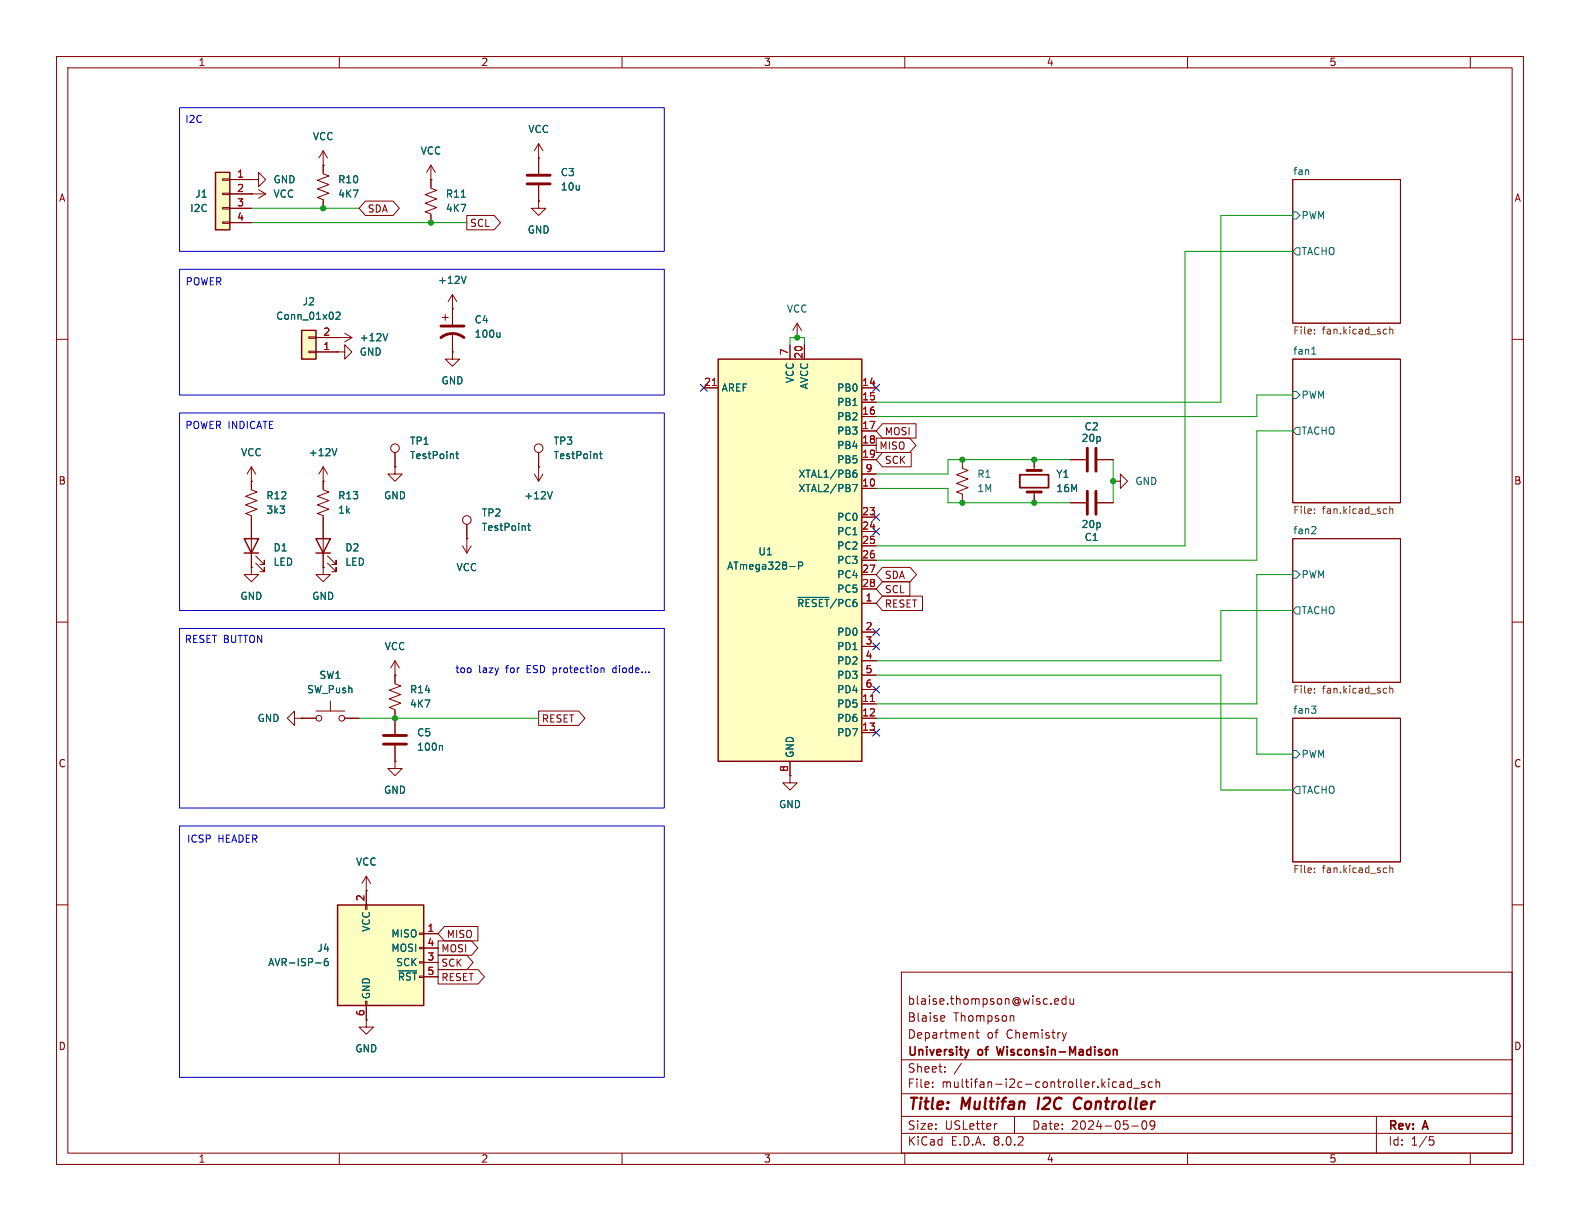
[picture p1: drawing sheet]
<svg xmlns="http://www.w3.org/2000/svg" width="279mm" height="216mm" viewBox="0 0 279 216" stroke-linecap="round" stroke-linejoin="round" font-family="sans-serif">
<g fill="none" stroke="#840000" stroke-width=".18">
<path d="M10 10h259.4v195.9h-259.4zM12 12h255.4v191.9h-255.4zM60 10v2M110 10v2M160 10v2M210 10v2M260 10v2M95.2 35.6v1.2h1.3l-1.3 1.3-1.2-1.3h1.2M95.2 35.6h.1M95.2 27.9v2.8M95.2 32.8v2.8M228.6 31.8h19v25.4h-19z"/>
<path d="M10 60h2M267.4 60h2M228.6 63.5h19v25.4h-19zM189.2 81.3h2.8M194.1 81.3h2.7M228.6 95.3h19v25.4h-19zM10 110h2M267.4 110h2M228.6 127h19v25.4h-19zM10 160h2M267.4 160h2M159.4 171.9h108v32h-108z"/>
<path d="M166.6 179.6l.4 .1 .1 .2-.7 .2M178.9 179.6h.2l.2 .2v.8M186.5 177.1l.7-.2-.1-.2-.4-.1-.2 .2 .1 .7h.5M188.5 176.7l-.4-.1-.3 .3v.4l.1 .2h.6M188.5 176.1v1.5M189.2 176.6l.1 .9 .3 .1 .3-.2M189.9 176.6v1M159.4 197.4h108M159.4 193.4h108M159.4 187.4h108M164.9 192.1v.2M164.9 191.4v.1"/>
<path d="M167 180.5l-.4 .1M167.1 189.4v.2M167.1 188.7v.1M170 188l-1.3 1.9M172 182.7l.1 .9M172.6 182.6h.5M172.8 182.1v1.3l.3 .2M176.3 198.7l-.3 .1M179.4 197.4v3M187.9 182.6l.3 1M188.2 183.6l-.1 .3M188.6 182.6l-.4 1"/>
<path d="M196.9 192.2h.5M196.9 191.4h.5M198.1 191.4h.5l.1 .9M198.7 191.6l-.5 .1a.29 .29 0 0 0-.2 .3 .29 .29 0 0 0 .2 .3l.5-.1M200.1 191.4l-.5-.1-.2 .3v.4l.1 .2h.6M200.1 190.8v1.5M200.1 199.1h1.2M200.4 192.4h1.2M202.1 198.3l.2-.1a.81 .81 0 0 1 .6 .6 .81 .81 0 0 1-.3 .8l-.2 .1a.81 .81 0 0 1-.3-1.4zM202.4 191.4l-.3-.1-.2 .2v.2l.5 .2v.3h-.5M203.8 191.4l-.4-.1-.3 .3v.4l.1 .2h.6M204.2 198.8l-.3 .3h-.3l-.2-.3 .1-.5 .4-.1 .2 .1a.99 .99 0 0 1-.3 1.4h-.3"/>
<path d="M204.4 191.4l.2-.1 .4 .1 .1 .9M204.4 190.8v1.5M243.4 197.4v6.5M60 203.9v2M110 203.9v2M159.4 200.4h108M160 203.9v2M210 203.9v2M252.8 201h.7M252.9 201.6h.4l.3 .2-.2 .6-.5 .1M260 203.9v2"/>
</g>
<path d="M183.8 194.1l-.3 2M190.9 194.1a1.13 1.13 0 0 0-1 .7 1.13 1.13 0 0 0 .3 1.2l.3 .1 .4-.1" fill="none" stroke="#840000" stroke-width=".4"/>
<path d="M171.3 185.6l-.3 1M176.2 185.1l.4 1.5M197.1 185.6h.4v.2v.8" fill="none" stroke="#840000" stroke-width=".3"/>
<g fill="none" stroke="#006464" stroke-width=".18">
<path d="M228.6 37.5h.6l.7 .6-.7 .6h-.6zM229.2 43.8h.7v1.3h-.7l-.6-.6zM228.6 69.2h.6l.7 .7-.7 .6h-.6zM229.2 75.6h.7v1.2h-.7l-.6-.6zM232 62.6h.7M232.2 61.5l.1-.1v1.2M232.6 93.2l.1 .1-.1 .3-.7 .8h.8M228.6 101h.6l.7 .6-.7 .6h-.6zM229.2 107.3h.7v1.3h-.7l-.6-.6zM228.6 132.7h.6l.7 .7-.7 .6h-.6zM229.2 139.1h.7v1.2h-.7l-.6-.6zM231.9 124.9h.8l-.4 .4"/>
<path d="M232.6 125.4l.1 .2-.1 .5"/>
</g>
<g fill="none" stroke="#725600" stroke-width=".18">
<path d="M232.4 58.3v.1M232.4 58.9v.2M245.1 58.2l.1 .1M245.2 59l-.1 .1M245.8 57.8v1.3M245.8 58.3l.1-.1 .3 .1 .1 .8M232.4 90v.1M232.4 90.7v.1M245.1 90h.1M245.2 90.7l-.1 .1M245.8 89.5v1.3M245.8 90.1l.1-.1h.3l.1 .8"/>
<path d="M232.4 121.8v.1M232.4 122.4v.2M245.1 121.7l.1 .1M245.2 122.5l-.1 .1M245.8 121.3v1.3M245.8 121.8l.1-.1 .3 .1 .1 .8M232.4 154.2v.1M232.4 153.5v.1M245.1 153.5h.1M245.2 154.2l-.1 .1M245.8 153v1.3M245.8 153.6l.1-.1h.3l.1 .8"/>
</g>
<path d="M93.2 32.5h4.1M93.2 31h4.1M192.3 79.2v4.1M193.8 79.2v4.1" fill="none" stroke="#840000" stroke-width=".51"/>
<path d="M53.3 58.4h2.6v5.1h-2.6z" fill="#ffffc2"/>
<g fill="none" stroke="#840000" stroke-width=".18">
<path d="M44.4 31.8h1.3v-1.3l1.3 1.3-1.3 1.2v-1.2M44.4 31.8h.1M44.4 34.3h.1M44.4 34.3h2.6M45.7 33.5l1.3 .8M47 34.3l-1.3 .8M57.1 29.2h.1M57.1 26.7v2.5M57.1 26.7l-.7 1.2M57.1 26.7l.8 1.2M54.6 59.6h1.3v.2h-1.3zM55.9 59.7h6.3"/>
<path d="M59.7 59.7h.1M61 58.9l1.2 .8M62.2 59.7l-1.2 .8M78.2 56.1h1M78.7 55.6v1M80 54.6h.1M80 52.1v5.3M80 58.9v3.3M80 52.1l-.8 1.2M80 52.1l.8 1.2M54.6 62.1h1.3v.3h-1.3zM55.9 62.2h3.8"/>
<path d="M59.7 62.2h1.3v-1.2l1.2 1.2-1.2 1.3v-1.3M59.7 62.2h.1M80 62.2v1.3h1.3l-1.3 1.3-1.3-1.3h1.3M80 62.2h.1M44.4 85.1h.1M44.4 82.6l-.7 1.2M44.4 82.6v2.5M44.4 82.6l.8 1.2M57.1 85.1h.1M57.1 82.6l-.7 1.2M57.1 82.6v2.5M57.1 82.6l.8 1.2"/>
<path d="M69.8 80v2.6"/>
<circle cx="69.8" cy="79.2" r=".76"/>
</g>
<path d="M53.3 58.4h2.6v5.1h-2.6z" fill="none" stroke="#840000" stroke-width=".25"/>
<path d="M59.4 55.3l.5-.1 .2 .4-.7 .9h.7M68.6 59l-.5 1.3M82.4 48.8l-.4 1.3M88.4 58.8v.8M88.4 59.5l-.2 .1M59.6 79.3l-.5 1.3M80.8 79.8v1.1l.3 .2M80.6 80.3h.5" fill="none" stroke="#006464" stroke-width=".18"/>
<path d="M78 59.7a3.3 3.3 0 0 1 4 0M78 57.7h4" fill="none" stroke="#840000" stroke-width=".51"/>
<path d="M38.1 30.5h2.5v10.1h-2.5z" fill="#ffffc2"/>
<g fill="none" stroke="#840000" stroke-width=".18">
<path d="M39.4 39.2h1.2v.3h-1.2zM39.4 36.7h1.2v.3h-1.2zM39.4 34.2h1.2v.2h-1.2zM39.4 31.6h1.2v.3h-1.2zM40.6 31.8h3.8M40.6 34.3h3.8M40.6 36.8h3.8M40.6 39.4h3.8M76.2 29.2v4.1l1 .4-2 .7 2 .8-2 .7 2 .8-2 .8 1 .3v1.6M76.2 31.8h.1M76.2 29.2l-.8 1.3M76.2 29.2l.8 1.3"/>
<path d="M69.8 82.6v1.2h1.3l-1.3 1.3-1.2-1.3h1.2M69.8 82.6h.1M81.8 96.5l.7 1.3M82.5 95.3h.1M82.5 92.7v5.1M83.3 96.5l-.8 1.3M94.5 83.8l.7 1.3M95.2 82.6h.1M95.2 80v5.1M96 83.8l-.8 1.3M53.3 127h2.6M55.9 125.7h5.1"/>
<path d="M58.4 124v1.7M61 127h2.5M64.8 180.3v1.3h1.2l-1.2 1.3-1.3-1.3h1.3M64.8 180.3h.1"/>
<circle cx="95.2" cy="79.2" r=".76"/>
<circle cx="82.5" cy="91.9" r=".76"/>
<circle cx="56.4" cy="127" r=".51"/>
<circle cx="60.5" cy="127" r=".51"/>
</g>
<path d="M38.1 30.5h2.5v10.1h-2.5z" fill="none" stroke="#840000" stroke-width=".25"/>
<path d="M81.6 34.9h.7M106.2 79.8v1.1l.3 .2M93.3 93h.5M93.5 92.5v1.1l.3 .2M97.7 86.9l-.5 1.3M106 80.3h.5" fill="none" stroke="#006464" stroke-width=".18"/>
<path d="M59.7 160h15.2v17.8h-15.2z" fill="#ffffc2"/>
<g fill="none" stroke="#840000" stroke-width=".18">
<path d="M57.1 29.2v1.5l1.1 .4-2.1 .8 2.1 .7-2.1 .8 2.1 .8-2.1 .7 1 .4v1.5M95.2 27.9h.1M95.2 25.4l-.7 1.3M95.2 25.4v2.5M95.2 25.4l.8 1.3M44.4 92.7v7.6M45.2 99.6l1.5 1.5v-.8v.8h-.7M45.2 98.3l1.5 1.5v-.7v.7h-.7M170.2 81.3v1.5l1 .4-2 .7 2 .8-2 .8 2 .7-2 .8 1 .4v1.5M182.9 81.3v1.9M182.9 87v1.9M189.2 88.9h2.8"/>
<path d="M194.1 88.9h2.7M196.8 85.1h1.3v-1.3l1.3 1.3-1.3 1.3v-1.3M196.8 85.1h.1M69.8 119.4h.1M69.8 116.8v4.1l1.1 .4-2.1 .7 2.1 .8-2.1 .8 2.1 .7-2.1 .8 1 .4v4.3M69.8 116.8l-.7 1.3M69.8 116.8l.8 1.3M52.1 127v-1.3l-1.3 1.3 1.3 1.3v-1.3h1.2M53.3 127h.1M69.8 134.6v1.3h1.3l-1.3 1.3-1.2-1.3h1.2M69.8 134.6h.1M69.8 131.8v2.8"/>
<path d="M64.8 157.5h.1M64.8 154.9v5.1M64.8 154.9l-.8 1.3M64.8 154.9l.7 1.3M64.6 177h.3v.8h-.3zM64.6 160h.3v.8h-.3zM64.8 177.8v2.5M74.2 170.1h.7v.2h-.7zM74.2 167.5h.7v.3h-.7zM74.2 165h.7v.2h-.7zM74.9 165.1h2.6M74.9 170.2h2.6"/>
<path d="M74.9 167.6h2.6M74.9 172.7h2.6"/>
</g>
<path d="M43.2 95.3h2.5l-1.3 2.5zM43.2 97.8h2.5M59.7 160h15.2v17.8h-15.2z" fill="none" stroke="#840000" stroke-width=".25"/>
<path d="M78.1 131.8l.1 .2v.7M55.8 170.3h1M57.9 169.5h-.3a.86 .86 0 0 0 0 1.3l.4-.2 .1-.4-.3-.2h-.2l-.3 .2M70.5 171.7h3.2" fill="none" stroke="#006464" stroke-width=".18"/>
<path d="M181.6 87h2.5M181.6 83.2h2.5M192.3 86.9v4M193.8 86.9v4M67.8 131.6h4.1M67.8 130h4.1" fill="none" stroke="#840000" stroke-width=".51"/>
<path d="M180.3 83.9h5.1v2.3h-5.1z" fill="none" stroke="#840000" stroke-width=".3"/>
<path d="M127 63.5h25.4v71.1h-25.4z" fill="#ffffc2"/>
<path d="M127 63.5h25.4v71.1h-25.4zM55.9 95.3h2.5l-1.3 2.5zM55.9 97.8h2.5" fill="none" stroke="#840000" stroke-width=".25"/>
<g fill="none" stroke="#840000" stroke-width=".18">
<path d="M40.6 31.8h3.8M40.6 34.3h3.8M40.6 36.8h3.8M40.6 39.4h3.8M44.4 34.3h.1M44.4 31.8h.1M57.1 29.2h.1M57.1 29.2v1.3M57.1 35.6v1.2M64.6 35.6h4.9l1.1 1.2-1.1 1.3h-4.9l-1.1-1.3zM76.2 31.8h.1M76.2 31.8v1.2"/>
<path d="M76.2 38.1v1.3M82.5 38.1h4.9l1.1 1.3-1.1 1.2h-4.9zM95.2 35.6h.1M95.2 27.9h.1M95.2 27.9v2.8M95.2 32.8v2.8M55.9 59.7h3.8M59.7 59.7h.1M80 54.6h.1M80 54.6v2.8M80 58.9v3.3M141 59.7h.1"/>
<path d="M141 57.2l-.8 1.2M141 57.2v2.5M141 57.2l.7 1.2M55.9 62.2h3.8M59.7 62.2h.1M80 62.2h.1M124.5 68.6h2.5M139.7 61v2.5M142.2 61v2.5M152.4 68.6h2.5M152.4 71.1h2.5M152.4 73.7h2.5"/>
<path d="M152.4 76.2h2.5M152.4 78.7h2.5M154.9 77.5h6l1.1 1.2-1.1 1.3h-6zM156.1 74.9h5.9v2.6h-5.9l-1.2-1.3zM44.4 85.1v1.5l1.1 .4-2.1 .8 2.1 .7-2.1 .8 2.1 .7-2.1 .8 1 .4v4.1M44.4 85.1h.1M44.4 97.8v2.5M57.1 85.1v1.5l1.1 .4-2.1 .8 2.1 .7-2.1 .8 2.1 .7-2.1 .8 1 .4v9.1M57.1 85.1h.1M57.9 99.6l1.5 1.5v-.8v.8h-.7M57.9 98.3l1.5 1.5v-.7v.7h-.7M69.8 82.6h.1"/>
<path d="M69.8 80v2.6M82.5 95.3h.1M82.5 92.7v2.6M95.2 82.6h.1M95.2 80v2.6M152.4 86.4h2.5M152.4 81.3h2.5M152.4 91.4h2.5M152.4 94h2.5M152.4 96.5h2.5M152.4 99.1h2.5M152.4 83.8h2.5"/>
<path d="M156.1 80h5v2.6h-5l-1.2-1.3zM182.9 81.3v1.3M182.9 87.6v1.3M189.2 81.3h2.8M189.2 88.9h2.8M194.1 81.3h2.7M194.1 88.9h2.7M44.4 100.3v1.3h1.3l-1.3 1.3-1.2-1.3h1.2M44.4 100.3h.1M57.1 100.3v1.3h1.3l-1.3 1.3-1.2-1.3h1.2M57.1 100.3h.1M69.8 119.4h.1"/>
<path d="M69.8 119.4v1.3M152.4 106.7h2.5M152.4 111.8h2.5M152.4 101.6h2.5M152.4 104.1h2.5M152.4 114.3h2.5M152.4 116.8h2.5M152.4 119.4h2.5M156.1 100.3h4.9l1.1 1.3-1.1 1.3h-4.9l-1.2-1.3zM156.1 105.4h7v2.6h-7l-1.2-1.3zM156.1 102.9h4.8v2.5h-4.8l-1.2-1.3zM53.3 127h.1"/>
<path d="M53.3 127h2.6M61 127h2.5M69.8 134.6h.1M69.8 125.7v4.1M69.8 131.8v2.8M95.2 125.7h7.1l1.1 1.3-1.1 1.3h-7.1zM139.7 137.2v1.2h1.3l-1.3 1.3-1.3-1.3h1.3M139.7 137.2h.1M139.7 134.6v2.6M152.4 124.5h2.5M152.4 127h2.5M152.4 129.5h2.5"/>
<path d="M152.4 121.9h2.5M64.8 157.5h.1M64.8 157.5v2.5M64.8 177.8v2.5M74.9 165.1h2.6M74.9 170.2h2.6M74.9 167.6h2.6M74.9 172.7h2.6M77.5 166.4h5.9l1.1 1.2-1.1 1.3h-5.9zM77.5 168.9h5.1l1.1 1.3-1.1 1.3h-5.1zM77.5 171.4h7l1.2 1.3-1.2 1.3h-7zM78.6 163.8h5.9v2.6h-5.9l-1.1-1.3z"/>
<path d="M64.8 180.3h.1"/>
</g>
<g fill="none" stroke="#006464" stroke-width=".18">
<path d="M81.6 34.9h.7M59.4 55.3l.5-.1 .2 .4-.7 .9h.7M68.6 59l-.5 1.3M82.4 48.8l-.4 1.3M88.4 58.8v.8M88.4 59.5l-.2 .1M59.6 79.3l-.5 1.3M80.8 79.8v1.1l.3 .2M106.2 79.8v1.1l.3 .2M80.6 80.3h.5M93.3 93h.5M93.5 92.5v1.1l.3 .2"/>
<path d="M97.7 86.9l-.5 1.3M106 80.3h.5M150.8 85.7h.8l-.5 1.2M150.9 83.7l.4-.1 .2 .3-.1 .4-.3 .1-.2-.1M151.4 83.1l-.3 .1-.2 .2M139.6 100.2h1M141.1 105.6h5.5M141.2 100.1l.6-.1 .1-.2v-.3l-.7-.1v1.3M78.1 131.8l.1 .2v.7M55.8 170.3h1M57.9 169.5h-.3a.86 .86 0 0 0 0 1.3l.4-.2 .1-.4-.3-.2h-.2l-.3 .2M70.5 171.7h3.2"/>
</g>
<path d="M126 68.2h.7M153.9 124h.7" fill="none" stroke="#a90000" stroke-width=".18"/>
<path d="M31.7 19.1h85.8v25.4h-85.8zM31.7 47.6h85.8v22.3h-85.8zM31.7 73h85.8v35h-85.8zM31.7 111.1h85.8v31.8h-85.8zM106.5 118.1l.3 .2v.6M108.5 118.2l-.2 .1 .2 .6M31.7 146.1h85.8v44.4h-85.8z" fill="none" stroke="#0000c2" stroke-width=".18"/>
<g fill="none" stroke="#009600" stroke-width=".18">
<path d="M44.4 36.8h19.1M44.4 39.4h38.1M228.6 38.1h-12.7v33h-61M228.6 44.5h-19.1v52h-54.6M139.7 61v-1.3h2.5v1.3M228.6 69.9h-6.4v3.8h-67.3M228.6 76.2h-6.4v22.9h-67.3M154.9 86.4h12.7v2.5h21.6M189.2 81.3h-21.6v2.5h-12.7M196.8 81.3v7.6M154.9 119.4h61v20.3h12.7M228.6 108h-12.7v8.8h-61"/>
<path d="M228.6 101.6h-6.4v22.9h-67.3M63.5 127h31.7M154.9 127h67.3v6.4h6.4"/>
</g>
<g fill="none" stroke="#000084" stroke-width=".18">
<path d="M123.9 68l1.2 1.2M125.1 68l-1.2 1.2M154.3 68l1.2 1.2M155.5 68l-1.2 1.2M154.3 90.8l1.2 1.2M154.3 93.4l1.2 1.2M155.5 90.8l-1.2 1.2M155.5 93.4l-1.2 1.2M154.3 113.7l1.2 1.2M154.3 111.2l1.2 1.2M155.5 113.7l-1.2 1.2M155.5 111.2l-1.2 1.2"/>
<path d="M154.3 121.3l1.2 1.2M154.3 128.9l1.2 1.2M155.5 121.3l-1.2 1.2M155.5 128.9l-1.2 1.2"/>
</g>
<g fill="#009600" stroke="#009600" stroke-width=".18">
<circle cx="141" cy="59.7" r=".46"/>
<circle cx="170.2" cy="81.3" r=".46"/>
<circle cx="170.2" cy="88.9" r=".46"/>
<circle cx="76.2" cy="39.4" r=".46"/>
<circle cx="57.1" cy="36.8" r=".46"/>
<circle cx="196.8" cy="85.1" r=".46"/>
<circle cx="182.9" cy="81.3" r=".46"/>
<circle cx="182.9" cy="88.9" r=".46"/>
<circle cx="69.8" cy="127" r=".46"/>
</g>
<g font-size="2.8" fill="#840000">
<text x="160.4" y="196.8">Title:</text>
<text x="170.1" y="196.8">Multifan</text>
<text x="184.4" y="196.8">I2C</text>
<text x="191.6" y="196.8">Controller</text>
</g>
<g font-size="2.1" fill="#840000">
<text x="160.4" y="177.9">blaise.thompson@wisc.edu</text>
<text x="160.4" y="183.9">Department</text>
<text x="160.4" y="180.9">Blaise</text>
<text x="168.6" y="180.9">Thompson</text>
<text x="174.5" y="183.9">of</text>
<text x="178" y="183.9">Chemistry</text>
<text x="160.4" y="189.9">Sheet:</text>
<text x="160.4" y="187.1">University</text>
<text x="173.1" y="187.1">of</text>
<text x="177" y="187.1">Wisconsin-Madison</text>
<text x="160.4" y="192.6">File:</text>
<text x="166.5" y="192.6">multifan-i2c-controller.kicad_sch</text>
<text x="160.4" y="202.8">KiCad</text>
<text x="160.4" y="200">Size:</text>
<text x="167.1" y="200">USLetter</text>
<text x="168.1" y="202.8">E.D.A.</text>
<text x="175.7" y="202.8">8.0.2</text>
<text x="182.4" y="200">Date:</text>
<text x="189.4" y="200">2024-05-09</text>
<text x="245.4" y="200.2">Rev:</text>
<text x="245.4" y="202.8">Id:</text>
<text x="249.5" y="202.8">1/5</text>
<text x="251.8" y="200.2">A</text>
</g>
<g font-size="1.8" fill="#840000">
<text x="35" y="11.9">1</text>
<text x="85" y="11.9">2</text>
<text x="135" y="11.9">3</text>
<text x="185" y="11.9">4</text>
<text x="235" y="11.9">5</text>
<text x="10.3" y="35.9">A</text>
<text x="267.7" y="35.9">A</text>
<text x="64.9" y="37.8">SDA</text>
<text x="83" y="40.3">SCL</text>
<text x="156.4" y="77.2">MOSI</text>
<text x="155.4" y="79.7">MISO</text>
<text x="156.4" y="82.2">SCK</text>
<text x="10.3" y="85.9">B</text>
<text x="267.7" y="85.9">B</text>
<text x="156.4" y="102.6">SDA</text>
<text x="156.4" y="107.6">RESET</text>
<text x="156.4" y="105.1">SCL</text>
<text x="95.7" y="128">RESET</text>
<text x="10.3" y="135.9">C</text>
<text x="267.7" y="135.9">C</text>
<text x="78.9" y="166.1">MISO</text>
<text x="77.9" y="168.6">MOSI</text>
<text x="77.9" y="171.1">SCK</text>
<text x="77.9" y="173.7">RESET</text>
<text x="10.3" y="185.9">D</text>
<text x="267.7" y="185.9">D</text>
<text x="35" y="205.8">1</text>
<text x="85" y="205.8">2</text>
<text x="135" y="205.8">3</text>
<text x="185" y="205.8">4</text>
<text x="235" y="205.8">5</text>
</g>
<g font-size="1.8" fill="#0000c2">
<text x="32.6" y="21.9">I2C</text>
<text x="32.7" y="50.7">POWER</text>
<text x="32.7" y="76.1">POWER INDICATE</text>
<text x="32.6" y="113.9">RESET BUTTON</text>
<text x="80.4" y="119.2">too</text>
<text x="84.6" y="119.2">lazy</text>
<text x="89.6" y="119.2">for</text>
<text x="93.4" y="119.2">ESD protection</text>
<text x="109" y="119.2">diode...</text>
<text x="33" y="149.2">ICSP</text>
<text x="38.5" y="149.2">HEADER</text>
</g>
<g font-size="1.8" fill="#006464">
<text x="93.3" y="23.7">VCC</text>
<text x="55.2" y="25">VCC</text>
<text x="74.3" y="27.5">VCC</text>
<text x="34.4" y="35.2">J1</text>
<text x="48.3" y="32.6">GND</text>
<text x="48.3" y="35.2">VCC</text>
<text x="59.7" y="32.6">R10</text>
<text x="59.7" y="35.2">4K7</text>
<text x="78.7" y="35.2">R11</text>
<text x="99.1" y="31.3">C3</text>
<text x="99.1" y="33.9">10u</text>
<text x="228.6" y="31">fan</text>
<text x="33.5" y="37.7">I2C</text>
<text x="78.7" y="37.7">4K7</text>
<text x="93.2" y="41.5">GND</text>
<text x="230.1" y="39">PWM</text>
<text x="230.1" y="45.3">TACHO</text>
<text x="77.4" y="50.4">+12V</text>
<text x="48.7" y="56.7">Conn_01x02</text>
<text x="53.4" y="54.2">J2</text>
<text x="83.8" y="57.4">C4</text>
<text x="83.8" y="59.9">100u</text>
<text x="139.1" y="55.5">VCC</text>
<text x="63.5" y="63.1">GND</text>
<text x="63.5" y="60.6">+12V</text>
<text x="228.6" y="62.8">fan1</text>
<text x="78" y="68.2">GND</text>
<text x="127.5" y="69.4">AREF</text>
<text x="140.6" y="67.8" transform="rotate(-90 140.6 67.8)">VCC</text>
<text x="143.1" y="68.9" transform="rotate(-90 143.1 68.9)">AVCC</text>
<text x="147.9" y="69.4">PB0</text>
<text x="147.9" y="72">PB1</text>
<text x="230.1" y="70.7">PWM</text>
<text x="147.9" y="74.5">PB2</text>
<text x="147.9" y="77.1">PB3</text>
<text x="191.7" y="76.3">C2</text>
<text x="230.1" y="77.1">TACHO</text>
<text x="42.5" y="80.9">VCC</text>
<text x="54.5" y="80.9">+12V</text>
<text x="72.4" y="78.8">TP1</text>
<text x="72.4" y="81.4">TestPoint</text>
<text x="97.8" y="78.8">TP3</text>
<text x="97.8" y="81.4">TestPoint</text>
<text x="147.9" y="79.6">PB4</text>
<text x="147.9" y="82.1">PB5</text>
<text x="191.2" y="78.3">20p</text>
<text x="47" y="88.5">R12</text>
<text x="59.7" y="88.5">R13</text>
<text x="67.8" y="88.5">GND</text>
<text x="92.6" y="88.5">+12V</text>
<text x="141.1" y="87.2">XTAL2/PB7</text>
<text x="141.1" y="84.7">XTAL1/PB6</text>
<text x="172.7" y="84.7">R1</text>
<text x="172.7" y="87.2">1M</text>
<text x="186.7" y="84.7">Y1</text>
<text x="186.7" y="87.2">16M</text>
<text x="200.7" y="86">GND</text>
<text x="47" y="91">3k3</text>
<text x="59.7" y="91">1k</text>
<text x="85.1" y="91.5">TP2</text>
<text x="85.1" y="94.1">TestPoint</text>
<text x="147.9" y="92.3">PC0</text>
<text x="147.9" y="94.8">PC1</text>
<text x="191.2" y="93.6">20p</text>
<text x="191.7" y="95.9">C1</text>
<text x="228.6" y="94.5">fan2</text>
<text x="48.3" y="97.7">D1</text>
<text x="48.3" y="100.2">LED</text>
<text x="61" y="97.7">D2</text>
<text x="61" y="100.2">LED</text>
<text x="80.6" y="101.2">VCC</text>
<text x="128.5" y="100.9">ATmega328-P</text>
<text x="134" y="98.4">U1</text>
<text x="147.9" y="97.4">PC2</text>
<text x="147.9" y="99.9">PC3</text>
<text x="42.4" y="106.3">GND</text>
<text x="55.1" y="106.3">GND</text>
<text x="140.9" y="107.5">~{RESET}/PC6</text>
<text x="147.9" y="102.5">PC4</text>
<text x="147.9" y="105">PC5</text>
<text x="230.1" y="102.5">PWM</text>
<text x="147.9" y="112.6">PD0</text>
<text x="230.1" y="108.8">TACHO</text>
<text x="67.9" y="115.2">VCC</text>
<text x="147.9" y="115.2">PD1</text>
<text x="147.9" y="117.7">PD2</text>
<text x="54.2" y="122.8">SW_Push</text>
<text x="56.4" y="120.2">SW1</text>
<text x="72.4" y="122.8">R14</text>
<text x="72.4" y="125.3">4K7</text>
<text x="147.9" y="125.3">PD5</text>
<text x="147.9" y="120.2">PD3</text>
<text x="147.9" y="122.8">PD4</text>
<text x="45.4" y="127.9">GND</text>
<text x="73.7" y="130.4">C5</text>
<text x="147.9" y="127.9">PD6</text>
<text x="147.9" y="130.4">PD7</text>
<text x="228.6" y="126.3">fan3</text>
<text x="73.7" y="132.9">100n</text>
<text x="140.6" y="134.1" transform="rotate(-90 140.6 134.1)">GND</text>
<text x="230.1" y="134.2">PWM</text>
<text x="67.8" y="140.6">GND</text>
<text x="137.7" y="143.1">GND</text>
<text x="230.1" y="140.6">TACHO</text>
<text x="62.9" y="153.3">VCC</text>
<text x="65.6" y="164.9" transform="rotate(-90 65.6 164.9)">VCC</text>
<text x="69.1" y="166">MISO</text>
<text x="47.3" y="171">AVR-ISP-6</text>
<text x="56" y="168.5">J4</text>
<text x="69.1" y="168.5">MOSI</text>
<text x="70" y="171">SCK</text>
<text x="70.3" y="173.6">~{RST}</text>
<text x="65.6" y="176.8" transform="rotate(-90 65.6 176.8)">GND</text>
<text x="62.7" y="186.3">GND</text>
</g>
<g font-size="1.8" fill="#a90000">
<text x="41.8" y="31.5">1</text>
<text x="41.8" y="34">2</text>
<text x="41.8" y="36.6">3</text>
<text x="41.8" y="39.1">4</text>
<text x="57.1" y="59.4">2</text>
<text x="57.1" y="62">1</text>
<text x="139.4" y="62.9" transform="rotate(-90 139.4 62.9)">7</text>
<text x="142" y="63.5" transform="rotate(-90 142 63.5)">20</text>
<text x="124.4" y="68.3">21</text>
<text x="152.4" y="68.3">14</text>
<text x="152.4" y="70.9">15</text>
<text x="152.4" y="73.4">16</text>
<text x="152.4" y="75.9">17</text>
<text x="152.4" y="78.5">18</text>
<text x="152.4" y="81">19</text>
<text x="153" y="83.6">9</text>
<text x="152.4" y="86.1">10</text>
<text x="152.4" y="91.2">23</text>
<text x="152.4" y="93.7">24</text>
<text x="152.4" y="96.3">25</text>
<text x="152.4" y="98.8">26</text>
<text x="152.4" y="101.3">27</text>
<text x="152.4" y="103.9">28</text>
<text x="153" y="106.4">1</text>
<text x="153" y="111.5">2</text>
<text x="153" y="114">3</text>
<text x="153" y="116.6">4</text>
<text x="153" y="119.1">5</text>
<text x="152.4" y="124.2">11</text>
<text x="153" y="121.7">6</text>
<text x="152.4" y="126.7">12</text>
<text x="152.4" y="129.3">13</text>
<text x="139.4" y="136.6" transform="rotate(-90 139.4 136.6)">8</text>
<text x="64.5" y="159.5" transform="rotate(-90 64.5 159.5)">2</text>
<text x="75.5" y="164.8">1</text>
<text x="75.5" y="167.4">4</text>
<text x="75.5" y="169.9">3</text>
<text x="75.5" y="172.5">5</text>
<text x="64.5" y="179.8" transform="rotate(-90 64.5 179.8)">6</text>
</g>
<g font-size="1.8" fill="#725600">
<text x="228.6" y="59.5">File:</text>
<text x="233.8" y="59.5">fan.kicad_sch</text>
<text x="228.6" y="91.2">File:</text>
<text x="233.8" y="91.2">fan.kicad_sch</text>
<text x="228.6" y="123">File:</text>
<text x="233.8" y="123">fan.kicad_sch</text>
<text x="228.6" y="154.7">File:</text>
<text x="233.8" y="154.7">fan.kicad_sch</text>
</g>
</svg>
